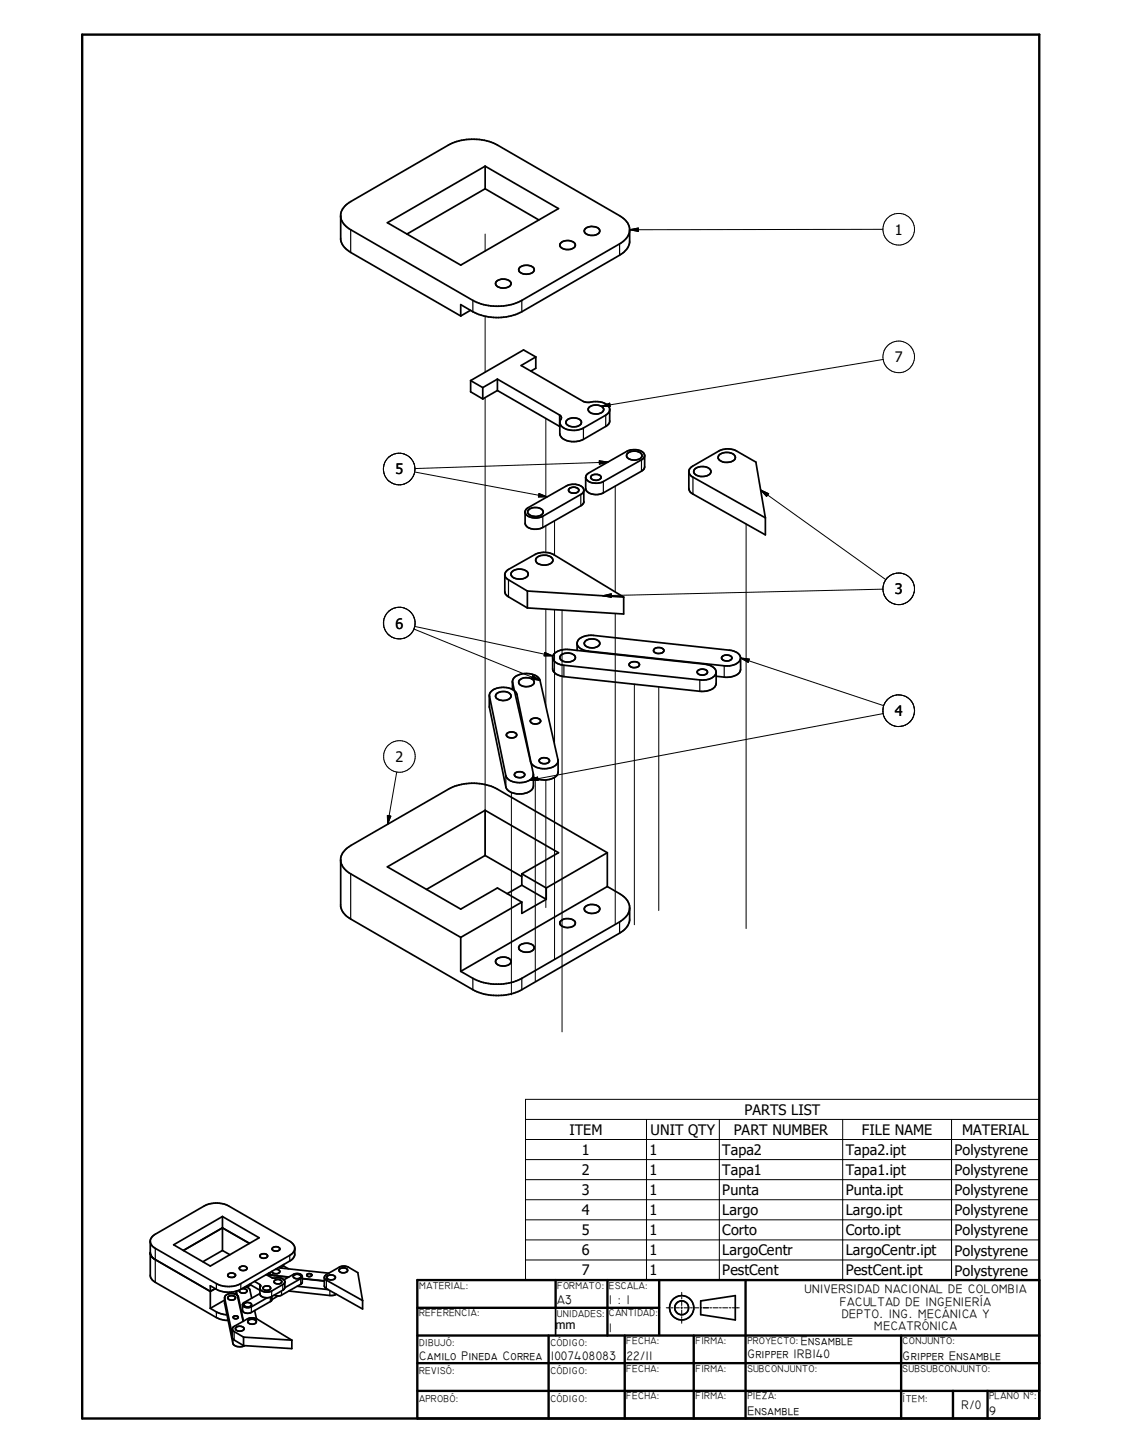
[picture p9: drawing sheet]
<svg xmlns="http://www.w3.org/2000/svg" width="216mm" height="279mm" viewBox="0 0 216 279" stroke-linecap="round" stroke-linejoin="round" font-family="sans-serif">
<g fill="none" stroke="#000" stroke-width=".19">
<path d="M93.4 45.1v3.2M121.2 44.2l1.6-.3v.7zM169.9 44.2h-48.7M93.4 60.9v10.8M93.4 76.6v88.1M115.7 78.2l1.6-.6 .1 .7zM169.9 69.2l-54.2 9M79.8 90.9l25.5 4.8M103.7 95l1.6 .7h-1.7zM105 80.6v15.2M115.3 88.7l1.7 .3-1.7 .4zM117 89l-37.2 1.2"/>
<path d="M118.4 93.6v20.4M146.4 94.3l24.1 17.3M146.4 94.3l1.5 .8-.4 .5zM73.8 119.5v1M73.9 119.5v1M74.4 118.2l-.6 1.3M74.4 118.2l-.5 .9M74.6 117.9l-.2 .3M74.9 117.7l-.5 .5M76.8 116.9l-1 .2-1 .6M77.1 116.9l.7 .2M77.1 116.9l-1.1 .1-.9 .5"/>
<path d="M77.4 117l.4 .1M77.8 117.1l.6 .3M78.4 117.4l.3 .2M78.7 117.6l.7 .7 .5 1.3M78.7 117.6l.5 .5M79.4 118.3l.4 1.3M79.8 119.6v.7M79.9 119.6v.7M105 101.2v5.2M105 117.3v18.7M106.7 100.3v6.6M106.7 117.4v25.9"/>
<path d="M108.2 117.5v81.2M116 114.7l1.6-.4v.7zM118.4 118.1v59.8M143.6 100.9v77.9M169.9 113.4l-53.9 1.3M73.8 120.5l.6 1.3M73.9 120.9l.5 .9M74.4 121.8a3.1 3.1 0 0 0 3.4 1.1M74.4 121.8l1 .9 1.4 .3M77.8 122.9l-.7 .1M78.4 122.6l-.6 .3M78.7 122.4l-.3 .2"/>
<path d="M79 122.2l-.3 .2M79.7 121.1l24.2 9.9M79.8 120.6l26.6 5.7M79.8 120.3l-.3 1-.3 .6M79.9 120.3l-.3 1-.9 1.1M102.5 130.1l1.4 .9-1.7-.3zM104.8 125.6l1.6 .7h-1.7zM122.1 131.7v46.4M126.8 132.2v43.1M142.5 126.7l27.6 9.2M142.5 126.7l1.7 .2-.2 .6zM169.9 137.4l-68 12.9"/>
<path d="M169.9 136.3v1.1M171 139.1l.5 .4M171.5 134.2a3.1 3.1 0 0 1 3.8 .7M171.5 134.2a3 3 0 0 0 0 5.3M171.5 134.2l-.5 .3M174.8 134.4l.5 .5M175.3 134.9l.2 .3M175.3 138.8a3.1 3.1 0 0 1-3.8 .7M175.3 138.8l-.5 .5M175.5 135.2l.4 1 .1 .7M175.5 138.5l-.2 .3M175.5 135.2l.3 .6"/>
<path d="M175.8 137.9l-.3 .6M176 136.9l-.1 .6-.4 1M176 136.5v.4M176 136.9v.3M74.5 157l.7 .1-.6 1.6zM76.3 148.7l-1.7 10M98.4 152.6v39M101.9 150.3l1.5-.7 .2 .7zM103 149.8v39.1M105 150.2v24.6M106.7 149.7v34.9M101.1 211.7h98.9v34.8h-98.9z"/>
<path d="M101.1 215.6h98.9M101.1 219.4h98.9M124.4 215.6v30.9M138.4 215.6v30.9M162.2 215.6v30.9M183.1 215.6v30.9M101.1 223.3h98.9M101.1 227.2h98.9M101.1 231h98.9M101.1 234.9h98.9M101.1 238.8h98.9M101.1 242.6h98.9"/>
<path d="M128.2 251.8h.7M129.1 251.8h.4M129.7 251.8h1M131 251.8h.3M131.2 248.9v.6M131.2 249.8v.3M131.2 250.4v1M131.2 251.6v.4M131.2 252.3v1M131.2 253.5v.4M131.2 254.1v.7M131.6 251.8h1"/>
<path d="M132.9 251.8h.3M133.5 251.8h1M134.7 251.8h.4M135.3 251.8h1M136.6 251.8h.3M137.2 251.8h1M138.4 251.8h.4M139.1 251.8h.9M140.3 251.8h.3M140.9 251.8h1.4"/>
<circle cx="172.9" cy="44.1" r="3"/>
<circle cx="172.9" cy="68.7" r="3"/>
<circle cx="76.8" cy="90.3" r="3"/>
<circle cx="172.9" cy="113.4" r="3"/>
<circle cx="76.9" cy="145.7" r="3"/>
</g>
<g fill="none" stroke="#000" stroke-width=".33">
<path d="M66.3 39.7l1.2-.9 18.8-10.9a10.4 10.4 0 0 1 9.4 0l23.5 13.6a3.5 3.5 0 0 1 2 2.6v2.6a3.4 3.4 0 0 1-2 2.4l-18.8 10.9a10.4 10.4 0 0 1-9.4 0l-2.3-1.3v2.1l-21.2-12.2a3.6 3.6 0 0 1-1.9-2.5v-5l.3-.8zM93.4 36.3l10.3 6.1M93.4 36.3l-15.1 8.8M93.4 32v4.3M65.6 41.7a3.4 3.4 0 0 0 1.9 2.5l23.5 13.6a10.4 10.4 0 0 0 9.4 0l18.8-10.8a3.5 3.5 0 0 0 2-2.6M74.5 42.9l18.9-10.9 14.1 8.2-18.8 10.9zM90.5 59.8l-1.8 1M95.6 54.2a1.97 1.97 0 0 1 2.7 .3 1.31 1.31 0 0 1-1.7 1 .96 .96 0 0 1-1.1-1.2zM100 51.5a1.98 1.98 0 0 1 2.8 .3 1.04 1.04 0 0 1-1.3 1 1.39 1.39 0 0 1-1.7-.9zM107.8 46.9a1.93 1.93 0 0 1 2.9 .1 1.07 1.07 0 0 1-1.3 1.1 1.27 1.27 0 0 1-1.7-1.1zM112.5 44.2a1.96 1.96 0 0 1 2.9 .1 1.07 1.07 0 0 1-1.3 1 1.36 1.36 0 0 1-1.7-.9zM90.6 73.3l2.3 1.3"/>
<path d="M90.6 73.3v2.1l2.3 1.4M92.9 74.6v2.2M95.7 73l11.9 6.9a.7 .7 0 0 1 .2 1.2 1.72 1.72 0 0 0 1.8 1.7 3.9 3.9 0 0 0 2.7-.4l4.3-2.5 .5-.4 .2-.5M95.7 73l-2.8 1.6M95.7 75.2l-2.8 1.6M95.7 73v2.2M95.7 75.2l12 6.9M103.1 68.7l-2.8 1.7 11.9 6.9a2.92 2.92 0 0 0 2.1 0 2.62 2.62 0 0 1 3 1.5v2.4l-.2 .5-4.8 2.9a3.7 3.7 0 0 1-4.4-.6l-.2-.5v-2.2M103.1 68.7v2.2l-.9 .6M103.1 68.7l-2.4-1.3-10.1 5.9M113.4 78.4a2.01 2.01 0 0 1 2.8 .3 1.31 1.31 0 0 1-1.8 1 .94 .94 0 0 1-1.1-1.2zM101.3 98l7.7-4.4a2.45 2.45 0 0 1 3.3 .6v2.5l-.2 .4-7.7 4.5a2.41 2.41 0 0 1-3.3-.7l-.1-2.4z"/>
<path d="M101.7 98.2a1.91 1.91 0 0 1 2.8 .3 1.48 1.48 0 0 1-2.1 .9 .78 .78 0 0 1-.7-.4 .78 .78 0 0 1 0-.8zM109.2 80.8a2.03 2.03 0 0 1 2.7 .4 1.07 1.07 0 0 1-1.3 1 1.36 1.36 0 0 1-1.7-.9zM109.5 94.2a1.28 1.28 0 0 1 1.9 .1 1.1 1.1 0 0 1-1.9 .3zM112.3 94.5l-.4 .6-7.5 4.3a2.57 2.57 0 0 1-3.3-.6l-.1-.2M113 91.3l7.6-4.4a2.5 2.5 0 0 1 3.4 .7v.4l-.4 .4-7.5 4.3a2.56 2.56 0 0 1-3.4-.6v-.3zM113.8 91.6a1.2 1.2 0 0 1 1.9 .3 1.15 1.15 0 0 1-2 0zM120.8 87.3a1.97 1.97 0 0 1 2.7 .3 1.2 1.2 0 0 1-1.5 1 1.21 1.21 0 0 1-1.4-.9zM124 87.7v2.2l-.2 .6-7.7 4.4a2.77 2.77 0 0 1-3.3-.5l-.1-2.5M132.6 90.9l.5 .9 14.2 7.9M132.9 90l5.4-3.1a3.7 3.7 0 0 1 3.5 0l3.6 2.1 1.9 10.7v3.3l-14.3-8.1-.4-.8v-3.4zM133.7 90.4a2.19 2.19 0 0 1 3.1 .2 1.05 1.05 0 0 1-1.3 1.1 1.62 1.62 0 0 1-2-.9zM138.5 87.5a2.16 2.16 0 0 1 3 .4 1.04 1.04 0 0 1-1.3 1.1 1.66 1.66 0 0 1-2-.9z"/>
<path d="M97.1 110.7l.2 .5 .3 .3 3.9 2.3M98.5 110.2a2.14 2.14 0 0 1 3.1 .2 1.31 1.31 0 0 1-1.6 1.1 1.31 1.31 0 0 1-1.7-1.1zM101.5 113.8l18.5 1.2M101.5 113.8v3.3M103.2 107.5a2.08 2.08 0 0 1 3.2 .3 1.2 1.2 0 0 1-1.4 1 1.58 1.58 0 0 1-1.9-.9zM120 115l-13.4-8.2a4.1 4.1 0 0 0-3.7 0l-5.2 3-.6 .7v3.4l.2 .5 .5 .5 3.7 2.2M120 115v3.2l-18.5-1.1M94.2 133.9v2.4l3.1 15.2a2.66 2.66 0 0 0 3 1.4 2.22 2.22 0 0 0 2.3-1.6v-2.1M94.2 133.9l3.1 15.5a2.59 2.59 0 0 0 3 1.3 2.16 2.16 0 0 0 2.3-1.5M94.2 133.9a2.17 2.17 0 0 1 2.3-1.5 2.78 2.78 0 0 1 3 1.3l3.1 15.5M95.5 133.6a1.84 1.84 0 0 1 2.8 .4 1.42 1.42 0 0 1-1.9 .8 .85 .85 0 0 1-1-1.1zM98.6 131.3l3.5 15.4a3.3 3.3 0 0 0 4.4 .9l.7-.6 .2-.5"/>
<path d="M98.6 131.3a1.61 1.61 0 0 1 1.4-1.4 3.1 3.1 0 0 1 3.9 1.1l3.5 15.5M98.6 131.2v1.6M100 131a2.04 2.04 0 0 1 2.7 .1 .96 .96 0 0 1-1.1 1.1 1.32 1.32 0 0 1-1.8-1zM102.2 138.5a1.23 1.23 0 0 1 1.8 .4 1.15 1.15 0 0 1-2-.1zM106.4 126.7a2.1 2.1 0 0 0 2.1 1.4l26.2 2.8a2.7 2.7 0 0 0 3.1-1.4M106.6 125.9a3.5 3.5 0 0 1 2.9-.8l26.1 2.8a2.28 2.28 0 0 1 2.2 1.4v2.3a1.99 1.99 0 0 1-1.9 1.5h-1.2l-26.2-2.8a2.26 2.26 0 0 1-2.1-1.4v-2.4zM107.9 126.2a1.99 1.99 0 0 1 2.8 .2 1.05 1.05 0 0 1-1.2 1.1 1.29 1.29 0 0 1-1.8-1.1zM111 125.3v-1.5a2.71 2.71 0 0 1 3.2-1.4l26.1 2.8a2.15 2.15 0 0 1 2.2 1.4v2.3a2.1 2.1 0 0 1-2.2 1.5l-2.5-.2M111 124a2.1 2.1 0 0 0 2.2 1.4l26.2 2.8a2.67 2.67 0 0 0 3.1-1.4M112.6 123.5a1.97 1.97 0 0 1 2.8 .2 1.23 1.23 0 0 1-1.7 1 .98 .98 0 0 1-1.2-1.1zM121.2 127.7a1.07 1.07 0 0 1 1.8 .4 1.14 1.14 0 0 1-2-.2zM125.9 125a1.07 1.07 0 0 1 1.8 .4 1.2 1.2 0 0 1-2-.1z"/>
<path d="M134.3 129.1a1.24 1.24 0 0 1 1.8 .3 1.09 1.09 0 0 1-1 .6 1.09 1.09 0 0 1-.9-.7zM138.9 126.5a1.29 1.29 0 0 1 2 .2 1.11 1.11 0 0 1-1.1 .6 1.11 1.11 0 0 1-1-.7zM93.4 156v8.7M93.4 156l-18.9 10.9 14.2 8.2 7-4.1 4.7 2.7M93.4 156l14.1 8.2-7.1 4.1M97.5 141.3a1.27 1.27 0 0 1 1.9 .1 1.07 1.07 0 0 1-1.7 .5l-.3-.3zM99.2 148.8a1.2 1.2 0 0 1 1.8 .4 1.13 1.13 0 0 1-2-.1zM103.8 146.2a1.26 1.26 0 0 1 1.9 .3 1.15 1.15 0 0 1-2 0zM107.4 146.5v2.2a1.81 1.81 0 0 1-1.7 1.4 3.8 3.8 0 0 1-3.1-.5M65.6 165.7a3.5 3.5 0 0 0 1.9 2.6l21.2 12.2M93.4 164.7l-11.3 6.6M93.4 164.7l7 4.1"/>
<path d="M100.4 170.5l4.7 2.7M100.4 168.3l4.7 2.7M100.4 168.3v2.2M100.4 173.7l-11.7 6.8M100.4 170.5l-2.8 1.6M105.1 171v2.2M105.1 173.2l-4.7 2.7v-2.2M107.9 177.3a1.98 1.98 0 0 1 2.8 .3 1.16 1.16 0 0 1-1.5 1 1.18 1.18 0 0 1-1.5-1zM112.5 174.7a1.96 1.96 0 0 1 2.9 .2 1.26 1.26 0 0 1-1.7 1 .96 .96 0 0 1-1.2-1.2zM116.9 164.2l-21.2-12.2a10.2 10.2 0 0 0-9.4 0l-18.8 10.8a3.6 3.6 0 0 0-1.9 2.6v9.1a3.5 3.5 0 0 0 1.9 2.5l23.5 13.6a10.4 10.4 0 0 0 9.4 0l18.8-10.9a3.5 3.5 0 0 0 2-2.5v-2.5a3.4 3.4 0 0 0-2-2.6l-2.3-1.4M116.9 164.2l-11.8 6.8M116.9 170.7l-28.2 16.3"/>
<path d="M116.9 164.2v6.5M121.2 174.9a3.2 3.2 0 0 1-2 2.6l-18.8 10.9a9.8 9.8 0 0 1-6.4 1l-2.2-.6-3.1-1.8M88.7 180.5v6.5M95.6 184.7a2 2 0 0 1 2.7 .3 1.38 1.38 0 0 1-2 1 .81 .81 0 0 1-.8-.4 .81 .81 0 0 1 .1-.9zM100 182a1.98 1.98 0 0 1 2.8 .3 1.07 1.07 0 0 1-1.3 1.1 1.36 1.36 0 0 1-1.7-1zM28.9 239.1l.4 .8 .6 .5 11.7 6.8a5.2 5.2 0 0 0 4.7 0l9.5-5.5 .6-.5 .3-.7M33.4 239.7l9.4-5.5 7.1 4.1-9.4 5.5zM42.8 234.2v6.6M48 239.4l-5.2-3-7.5 4.4M28.9 241.4l.4 .7 .4 .3 10.8 6.3 .9-.6M40.5 251.9v-4.3l1.1 .7a5.2 5.2 0 0 0 4.7 0l9.9-5.8 .5-.8v-1.6l-.3-.6-.6-.5-11.8-6.8a5.2 5.2 0 0 0-4.7 0l-9.4 5.5-.6 .4-.4 .8v6.8l.4 .8 .6 .4 11.7 6.8 .9 .4 1.4 .2M40.5 251.9l1.6 .9 1.6 .4"/>
<path d="M42.8 240.8l-3.8 2.1M42.8 240.8l1.4 .8M43.2 250.4l-2.7 1.5M43.2 249.8v1.1l1.6 7.8a1.67 1.67 0 0 0 2.3 .4M43.9 245.4a.89 .89 0 0 1 1.4 .2 .9 .9 0 0 1-1.5 0zM43.9 249.7a.86 .86 0 0 1 1.4 .3 .86 .86 0 0 1-1.5-.1zM44.7 255.9l.4 .5 1.8 1.1M45 253.5a.51 .51 0 0 1 .8 .2 .55 .55 0 0 1-.9-.1zM45.3 255.7a1.05 1.05 0 0 1 1.7 .1 .94 .94 0 0 1-.9 .5 .94 .94 0 0 1-.8-.5zM45.4 249.1l-.2 .1M45.5 249.3a1.58 1.58 0 0 0-2.3 .5l1.5 7.3M45.5 249.3l.4 .4 .9 4.7"/>
<path d="M45.5 249.3v-.7l1.3 5.8M46.1 244a.88 .88 0 0 1 1.4 .3 .83 .83 0 0 1-.7 .4 .83 .83 0 0 1-.7-.6zM46.5 248.2a.69 .69 0 0 1 1 .5 .9 .9 0 0 1-1.4-.1v-.2M46.9 257.5l9.3 .6M46.9 257.5v1.6M47 251a.85 .85 0 0 1 1.4 .3 .85 .85 0 0 1-1.5-.1zM47.2 247.8l.5 .2 .4 .3 .3 1.7M47.8 254.3a.94 .94 0 0 1 1.5 .3 .98 .98 0 0 1-1.6-.1zM48 247.3l2 1.1M48.3 247.4l-.8 .5M49 252.4l.4 1.5M50 249.1l-3 1.7-.3 .4"/>
<path d="M50.2 241.6a.77 .77 0 0 1 1.3 .4 .84 .84 0 0 1-1.5-.2zM50.6 247.9a.88 .88 0 0 1 1.5 .2 .83 .83 0 0 1-.8 .4 .83 .83 0 0 1-.7-.5zM51.2 245.4l1 .6 .6 .1a1.56 1.56 0 0 1 2 .6v1.2l-.1 .3-2.4 1.5a1.79 1.79 0 0 1-2.3-.4v-1.3l.2-.4-1.2-.9M51.3 245.5l4.2 .4M51.4 249.9l-3 1.7a1.21 1.21 0 0 1-1.7-.4M51.7 245.5h-.1M51.7 245.2v.3M51.8 245.1l.3 .3 .7 .2 2.8 .3M52.3 249.6v.6M52.3 250.2l-.2 .4-3.7 2.1a1.18 1.18 0 0 1-1.7-.4v-1.1M52.4 240.3a.89 .89 0 0 1 1.4 .2 .81 .81 0 0 1-.7 .4 .81 .81 0 0 1-.7-.5zM52.9 246.5a.89 .89 0 0 1 1.3 .3 .9 .9 0 0 1-1.5 0z"/>
<path d="M53 244.4h.3a.41 .41 0 0 1 .5 .2 .41 .41 0 0 1-.1 .5 .83 .83 0 0 1-1.3-.3M53.5 249.5l-1.2 .7M53.5 244.1l9.8 1.1M54.6 243.8l-.7 .3M54.6 243.5v.3M54.6 243.8l.9 .5M54.8 246.9l-.2 .3-2.3 1.4a1.67 1.67 0 0 1-2.3-.5M55.6 248.6l7.9 .9 .6-.1 .6-.2M56.2 258.1l-6.7-4.1a2.05 2.05 0 0 0-1.9 0l-2.5 1.4-.4 .4 .1 2 2.1 1.3M56.2 258.1v1.6l-9.3-.6M56.6 245.5a.77 .77 0 0 1 1.3 .5 .85 .85 0 0 1-1.5-.3zM57.2 247.7l5.9 .6"/>
<path d="M58.2 246.2l4.2 .4M58.2 245.8a1.18 1.18 0 0 0-1.7-.4l-1.9 1M58.2 245.8l-.2 .3-3.2 1.9M58.2 245.8v1.1l-.2 .3-3.8 2.2a1.46 1.46 0 0 1-1.4 0M58.2 246.2l4.2 .5M59.2 245.3h.1a.38 .38 0 0 1 .5-.1 .38 .38 0 0 1 .1 .5 .47 .47 0 0 1-.5 .1 .47 .47 0 0 1-.3-.4zM62.4 246v1.6l.3 .5 7.1 4v-1.7M62.7 245.5l2.6-1.5a1.93 1.93 0 0 1 1.7 0l1.9 1.1 .9 5.3-7-3.9a.54 .54 0 0 1-.4-.4 .54 .54 0 0 1 .3-.6zM62.9 245.8a1 1 0 0 1 1.6 .2 .93 .93 0 0 1-.8 .5 .93 .93 0 0 1-.8-.6zM65.3 244.4a.92 .92 0 0 1 1.6 .3 .95 .95 0 0 1-1.7-.1zM106.9 251.8v5.4M134.8 250.5l6.7-1v4.7l-6.7-1.1z"/>
<circle cx="131.2" cy="251.8" r="1.33"/>
<circle cx="131.2" cy="251.8" r="2.33"/>
</g>
<g fill="none" stroke="#000" stroke-width=".23">
<path d="M67.5 44.2v4.4M91 57.8v2.2M100.4 57.8v2.2M119.2 47v2.1M107.6 79.9v2.2M116.6 79.9v2.2M104.4 99.4v2.2M111.8 95.2v2.2M112.3 82.4v2.2M116.1 92.7v2.2M123.4 88.5v2.2M133.3 91.9v3.2"/>
<path d="M97.8 111.6v3.3M94.2 134.1v2.2M98.6 131.4v1.4M108.5 128.1v2.2M113.2 125.4v.1M134.7 130.9v2.2M139.4 128.2v2.2M97.3 149.4v2.1M67.5 168.3v8.7M119.2 177.5v2.2M91 188.4v2.2M100.4 188.4v2.2"/>
<path d="M29.9 240.4v6.5M41.6 247.2v1.1M41.6 252.6v1.1M43.2 249.9v1.1M44.8 257.8v.9M45.1 256.4v1.6M45.5 248.6v.7M46.3 247.2v1.1M48.4 251.6v1.1M50 247.3v1.1M52 249.8v.8M52.3 248.6v1.1"/>
<path d="M52.8 245.6h.1M54.2 248.6v.8M54.4 247.3v1.1M55.8 241.7v1.1M57.9 246.2v1.1M62.8 246.5v1.6M63.5 248.5v1"/>
</g>
<g fill="none" stroke="#000" stroke-width=".46">
<path d="M15.8 6.7h184.2v266.4h-184.2zM80.3 257.2h119.7M80.3 251.8h46.5M105.6 257.2v15.9M106.9 246.5v5.3M116.9 246.5v10.7M120.2 257.2v15.9M126.8 246.5v10.6M133.5 257.2v15.9M143.5 246.5v26.6M173.4 257.2v15.9M200 246.5h-119.7v26.6"/>
<path d="M80.3 262.5h119.7M80.3 267.8h119.7M183.4 267.8v5.3M190 267.8v5.3"/>
</g>
<path d="M121.2 44.2l1.6-.3v.7zM115.7 78.2l1.6-.6 .1 .7zM103.7 95l1.6 .7h-1.7zM115.3 88.7l1.7 .3-1.7 .4zM146.4 94.3l1.5 .8-.4 .5zM116 114.7l1.6-.4v.7zM102.5 130.1l1.4 .9-1.7-.3zM104.8 125.6l1.6 .7h-1.7zM142.5 126.7l1.7 .2-.2 .6zM74.5 157l.7 .1-.6 1.6zM101.9 150.3l1.5-.7 .2 .7z" fill="#000" stroke="#000" stroke-width=".19"/>
<g font-size="2.8">
<text x="172.2" y="45.2">1</text>
<text x="172.2" y="69.8">7</text>
<text x="76.1" y="91.4">5</text>
<text x="172.2" y="114.4">3</text>
<text x="76.1" y="121">6</text>
<text x="172.2" y="137.9">4</text>
<text x="76.1" y="146.7">2</text>
<text x="143.3" y="214.6">PARTS LIST</text>
<text x="109.6" y="218.5">ITEM</text>
<text x="125.2" y="218.5">UNIT QTY</text>
<text x="141.2" y="218.5">PART NUMBER</text>
<text x="165.8" y="218.5">FILE NAME</text>
<text x="185.1" y="218.5">MATERIAL</text>
<text x="112" y="222.4">1</text>
<text x="112" y="226.3">2</text>
<text x="125" y="222.4">1</text>
<text x="125" y="226.2">1</text>
<text x="139" y="222.4">Tapa2</text>
<text x="139" y="226.2">Tapa1</text>
<text x="162.7" y="222.4">Tapa2.ipt</text>
<text x="162.7" y="226.2">Tapa1.ipt</text>
<text x="183.7" y="222.4">Polystyrene</text>
<text x="183.7" y="226.3">Polystyrene</text>
<text x="112" y="230.1">3</text>
<text x="112" y="234">4</text>
<text x="125" y="230.1">1</text>
<text x="125" y="234">1</text>
<text x="139" y="230.1">Punta</text>
<text x="139" y="234">Largo</text>
<text x="162.7" y="230.1">Punta.ipt</text>
<text x="162.7" y="234">Largo.ipt</text>
<text x="183.7" y="230.2">Polystyrene</text>
<text x="112" y="237.8">5</text>
<text x="125" y="237.8">1</text>
<text x="139" y="237.9">Corto</text>
<text x="162.7" y="237.9">Corto.ipt</text>
<text x="183.7" y="234">Polystyrene</text>
<text x="183.7" y="237.9">Polystyrene</text>
<text x="112" y="241.7">6</text>
<text x="112" y="245.6">7</text>
<text x="125" y="241.7">1</text>
<text x="125" y="245.6">1</text>
<text x="139" y="241.7">LargoCentr</text>
<text x="139" y="245.6">PestCent</text>
<text x="162.7" y="241.7">LargoCentr.ipt</text>
<text x="162.7" y="245.6">PestCent.ipt</text>
<text x="183.7" y="241.8">Polystyrene</text>
<text x="183.7" y="245.6">Polystyrene</text>
</g>
<g font-size="2.4">
<text x="107.2" y="251.1">A3</text>
<text x="117.2" y="251.1">1 : 1</text>
<text x="154.8" y="249">UNIVERSIDAD NACIONAL DE COLOMBIA</text>
<text x="161.6" y="251.4">FACULTAD DE INGENIERÍA</text>
<text x="117.2" y="256.5">1</text>
<text x="162" y="253.8">DEPTO. ING. MECÁNICA Y</text>
<text x="168.2" y="256.2">MECATRÓNICA</text>
<text x="80.6" y="261.8">Camilo Pineda Correa</text>
<text x="106" y="261.8">1007408083</text>
<text x="120.5" y="261.8">22/11</text>
<text x="143.8" y="261.5">Gripper IRB140</text>
<text x="154.1" y="258.9">Ensamble</text>
<text x="173.7" y="261.8">Gripper Ensamble</text>
<text x="143.8" y="272.4">Ensamble</text>
<text x="185" y="271.4">R/0</text>
<text x="190.3" y="272.5">9</text>
</g>
<text font-size="2.3" x="106.9" y="256">mm</text>
<g font-size="1.9">
<text x="80.6" y="248.2">MATERIAL:</text>
<text x="107.2" y="248.1">FORMATO:</text>
<text x="117.2" y="248.2">ESCALA:</text>
<text x="80.6" y="253.5">REFERENCIA:</text>
<text x="107.1" y="253.6">UNIDADES:</text>
<text x="117.2" y="253.5">CANTIDAD:</text>
<text x="80.6" y="259.2">DIBUJÓ:</text>
<text x="105.9" y="259.2">CÓDIGO:</text>
<text x="120.5" y="258.8">FECHA:</text>
<text x="133.8" y="258.8">FIRMA:</text>
<text x="143.8" y="258.8">PROYECTO:</text>
<text x="173.7" y="258.8">CONJUNTO:</text>
<text x="80.6" y="269.9">APROBÓ:</text>
<text x="80.6" y="264.5">REVISÓ:</text>
<text x="105.9" y="264.5">CÓDIGO:</text>
<text x="105.9" y="269.9">CÓDIGO:</text>
<text x="120.5" y="269.5">FECHA:</text>
<text x="120.5" y="264.2">FECHA:</text>
<text x="133.8" y="264.2">FIRMA:</text>
<text x="133.8" y="269.5">FIRMA:</text>
<text x="143.8" y="264.2">SUBCONJUNTO:</text>
<text x="143.8" y="269.5">PIEZA:</text>
<text x="173.7" y="269.9">ÍTEM:</text>
<text x="173.7" y="264.2">SUBSUBCONJUNTO:</text>
<text x="190.3" y="269.5">PLANO N°:</text>
</g>
</svg>
